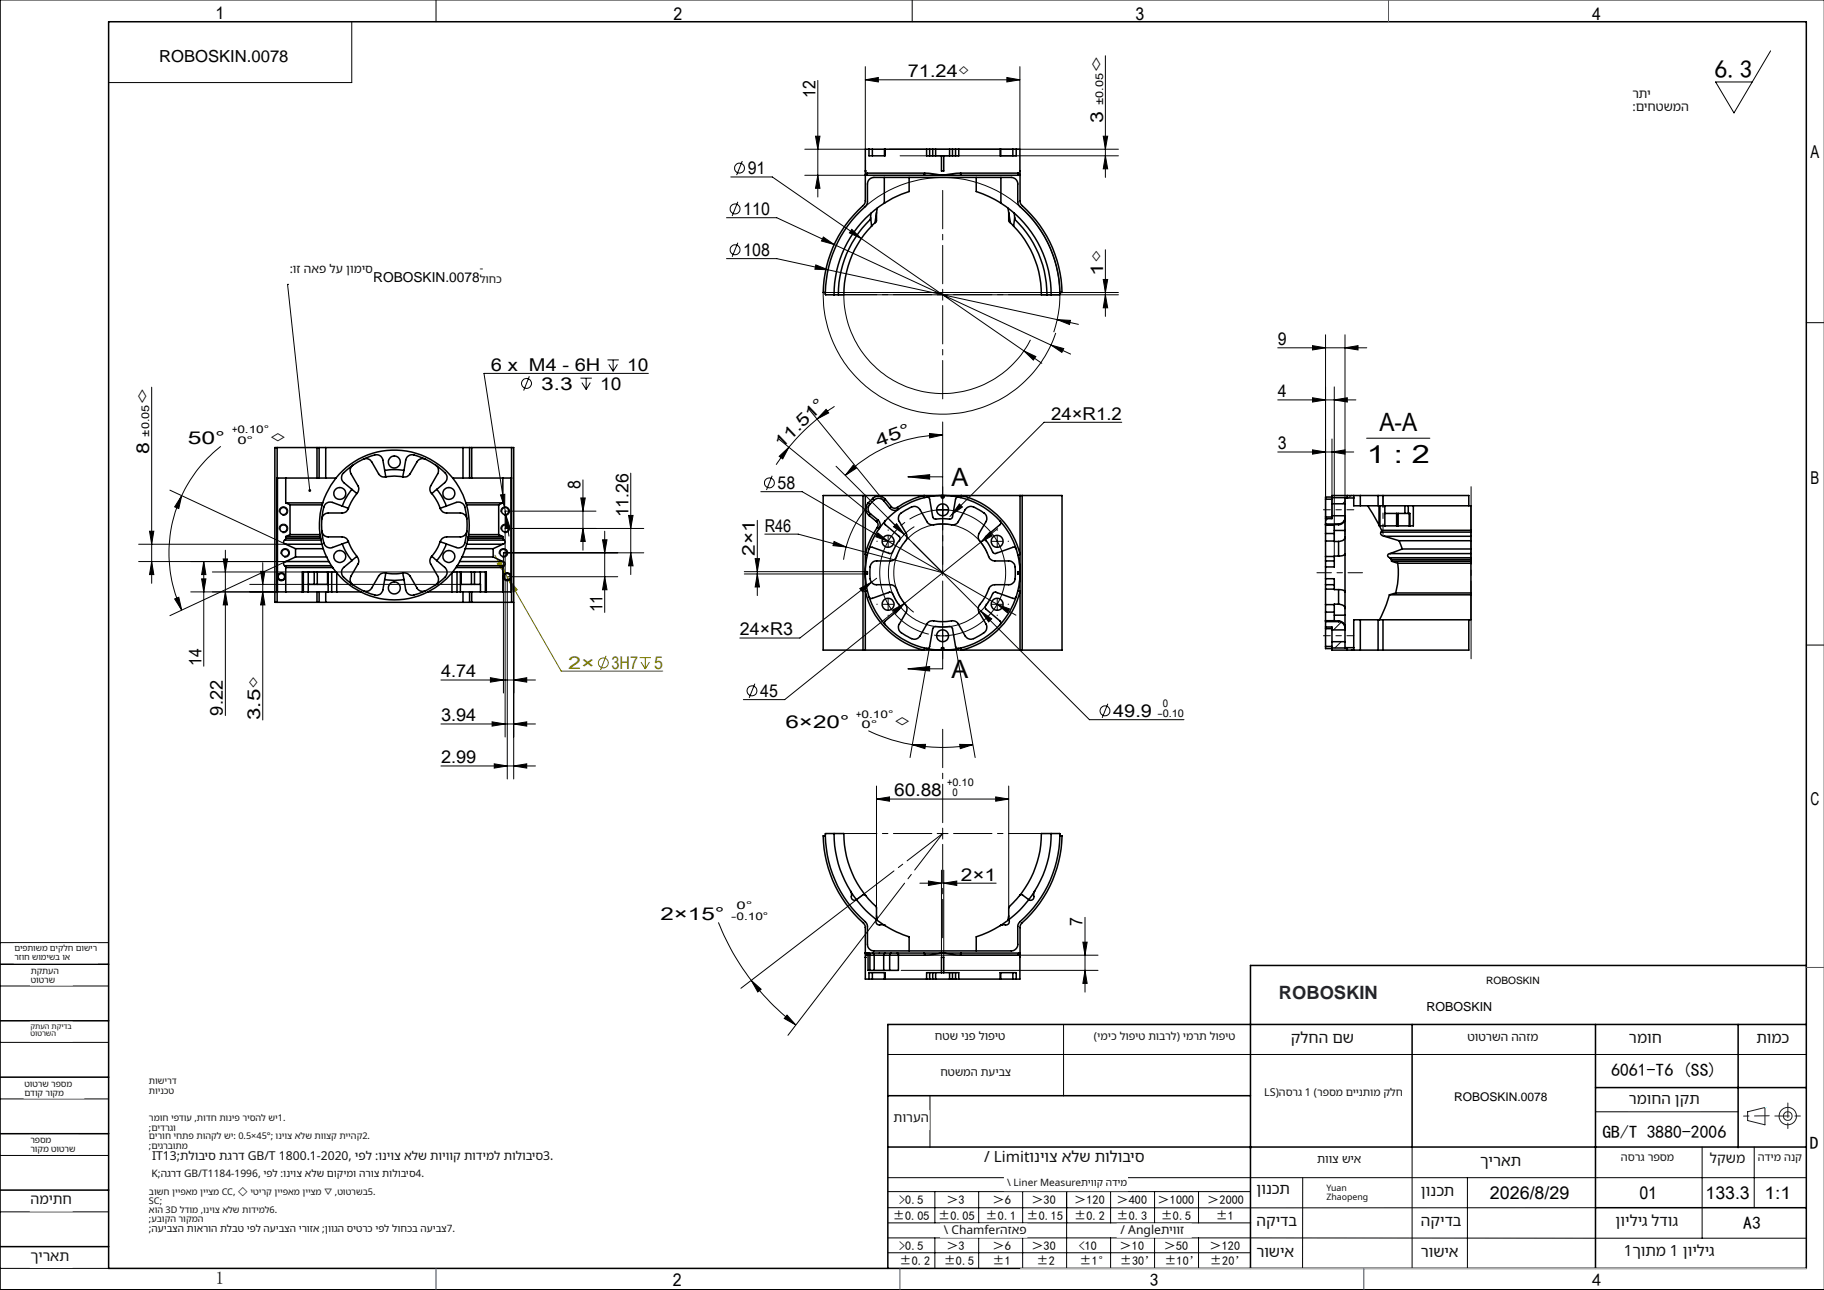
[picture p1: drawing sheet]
<svg xmlns="http://www.w3.org/2000/svg" width="420mm" height="297mm" viewBox="0 0 420 297" stroke-linecap="round" stroke-linejoin="round" font-family="sans-serif">
<g fill="none" stroke="#000" stroke-width=".23">
<path d="M100.4 0v5M210 0v5M420 0h-419.9v297h419.9M81 5v14h-56M188.3 18.5v26.9M199.2 15.3v19.1h-13.9M199.2 18.4h35.6M199.2 18.4l3-.6v1.1zM231.8 17.8l3 .6-3 .5zM234.8 15.3v19.1M254.5 12.8v28M407.7 11.7l-8.4 14.3-4.3-7.1h8.5"/>
<path d="M170.9 37.1l-1.3 3.2M187.8 31.4h1l-.5 3zM204.8 34.4h52.7M207.3 35.9h50.2M254 31.4h1.1l-.6 3zM254.5 35.9l.6 3h-1.1zM167.3 50.1h11.6l13.2 6.2M167.3 59.5h11.6l11.8 2.6M168.3 40.7h9.5l20.5 14.2M169.9 46.5l-1.3 3.2M169.9 55.9l-1.3 3.2M185.3 40.4h13.9"/>
<path d="M188.3 40.4l.5 3h-1zM189.6 54.6l2.5 1.7-2.9-.8zM192.1 56.3l49.9 23.1M196.1 52.8l2.2 2.1-2.7-1.3zM198.3 54.9l41.6 28.7M199.2 47.6a27 27 0 0 1 32.8-2.2 27 27 0 0 1 10.6 31.1M254.5 57.5v15.3M115 65.5h-48.8l5.1 47.4M187.9 61l2.8 1.1-3.1-.1zM189.5 67.3a27.5 27.5 0 0 0 22.8 27.7 27.5 27.5 0 0 0 30.8-18.3M190 67.3h67.5M190.7 62.1l52.7 11.5"/>
<path d="M193 67.9h64.5M194.3 67.9a22.7 22.7 0 0 0 17.4 22.1 22.7 22.7 0 0 0 25.6-11.8M217.1 66.6v2.5M242 79.4l4.5 2.1M242 79.4l2.9 .9-.4 .8zM243.4 73.6l4.9 1.1M243.4 73.6l3.1 .2-.2 .9zM254 64.3h1.1l-.6 3zM254.5 67.9l.6 3h-1.1zM302.2 79.6l3 .5-3 .5zM305.2 77.1v45.7M309.7 77.1v46.2"/>
<path d="M415.9 74.3h4.1M34.9 89.1v45.2M121.9 86.6l-1.3 3.3M133.7 87.1h2.6M134 88.1l1 1.6M135 87.1v2.6M135.9 88.1l-.9 1.6M139.9 82.9h2.6M140.2 83.9l1 1.6M141.2 82.9v2.6M142.2 83.9l-1 1.6M149.3 86h-37.9l4.8 30.8"/>
<path d="M186.2 94.2l17.3 21.1M188.1 96.5a46.4 46.4 0 0 0-6.5 6.5M190.2 94.3l.6 .8-2.7 1.4zM192.2 93.6l-4.1 2.9M214 99.8l3.1 .4-3 .6zM217.1 97.2v16.6M235.8 80.8l2.7 1.3-.6 .8zM258.3 97.2h-17.9l-21.7 21.7M294.2 80.1h20.5M294.2 92.1h18M302.2 91.6l3 .5-3 .5zM307.2 92.1l3-.5v1z"/>
<path d="M307.2 89.1v38.9M309.7 80.1l3-.5v1zM39.1 112.9l26.7 12.4h-33.9M41.8 114.1l-.6 3-1-.4zM41.8 114.1a31.1 31.1 0 0 0 0 26.4M50.8 102.8a30.7 30.7 0 0 0-9 11.3M64.3 117.9a1 1 0 0 1 .9-1.2 1 1 0 0 1 1.1 1.1 1 1 0 0 1-1.3 .8M115.3 113.9l.9-.1v3zM115.4 117.9a1 1 0 0 1 .8-1.2 1 1 0 0 1 1.1 1.1 1 1 0 0 1-1.2 .8M116.2 116.8l.3 1.7M116.5 118.5l.7 4.9M116.5 118.5l.9 2.9-1 .1z"/>
<path d="M133.7 114.6h1.1l-.6 3.1zM134.2 110.5v16.2M137.2 117.7h-20.9v52M144.7 118.7h1.1l-.6 3zM145.2 108.9v23.4M174.4 119.8v17.3M175.2 113.2h9.5l44.9 25.9M177.8 109.5l-1.3 3.3M179.3 101.1l21.1 17.2M179.4 105.1l2.2-2.1-1.4 2.7zM181.6 103l-2.9 4M192.5 107.3l8.3 8.3"/>
<path d="M196.5 107.1l.7 .7-2.6 1.7zM200.3 116.1a23 23 0 0 0-6.1 12.8M204.7 119.5l3.5 3.5M209.1 109.8l5-.5v1zM209.1 109.8h8M215.8 117.4h2.5M217.1 100.2a31.9 31.9 0 0 0-22.5 9.3M217.1 116.1v2.5M220.9 116l.7 .7-2.5 1.8zM294.2 104.1h17.5M302.2 103.6l3 .5-3 .5zM306.7 101.1v17.6"/>
<path d="M306.7 104.1l3-.5v1zM314.7 100.9h14.5M31.9 129.3h33.9l-26.7 12.4M34.4 122.3h1l-.5 3zM34.9 129.3l.5 3h-1zM40.2 137.9l1-.4 .6 3zM46.4 133.3h1l-.5 3zM46.9 129.3l.5 3h-1zM46.9 129.3v24.1M48.9 131.7h56.3M51.4 128.7h1l-.5 3zM51.9 136.3l.5 3h-1z"/>
<path d="M51.9 126.7v38M57.5 134.5h48.5M60 131.5h1l-.5 3zM60.5 136.3l.5 3h-1zM60.5 129.5v36.3M63.8 136.3h-19.9M64.3 121.9a.99 .99 0 0 1 .9-1.2 .99 .99 0 0 1 1.1 1 .99 .99 0 0 1-1.3 .9M64.7 127.6a1.01 1.01 0 0 1 .9-1.3 1.01 1.01 0 0 1 1.1 1.1 1.01 1.01 0 0 1-1.3 .9M115 127.6a1 1 0 0 1 .8-1.3 1 1 0 0 1 1.1 1.1 1 1 0 0 1-1.2 .9M115.4 121.9a.99 .99 0 0 1 .8-1.2 .99 .99 0 0 1 1.1 1 .99 .99 0 0 1-1.2 .9M116.3 121.7h31.9M118.3 138.7v40.6"/>
<path d="M134.2 121.7l.6 3h-1.1zM138.7 124.3h1.1l-.6 3zM139.2 122.3v18.7M139.2 132.8l.6 3h-1.1zM142.2 132.8h-25.4v46.5M145.2 127.3l.6 3h-1.1zM148.2 127.3h-32.3v32.3M171.4 131.6h27.8M171.4 132.1h27.8M173.9 128.6h1l-.5 3zM174.4 132.1l.5 3h-1zM176.1 123h7.7l11 2.9"/>
<path d="M192.1 124.7l2.7 1.2-3-.3zM194.8 125.9l22.3 6M198 135.5l2.7-1.4-2.1 2.2zM200.7 134.1l-16.5 12.8h-13.8M201.9 133.1l-1.2 1M202.1 122.7l2.4 1.9-2.9-1zM203.2 124.6h2.5M203.2 139.1h2.5M204.5 123.4v2.5M204.5 137.9v2.5M205.5 127.1a12.5 12.5 0 0 0 5.9 15.9 12.5 12.5 0 0 0 16.3-4.6M205.7 121.3l.7-.7 1.8 2.4z"/>
<path d="M206.4 128.1a11.3 11.3 0 0 0 4 12.9M208.2 123l17.7 17.7M208.3 138.9l-27.6 22.2h-9.5M208.5 124.6a11.2 11.2 0 0 1 18.8 2.7M210.5 121.2a11.6 11.6 0 0 0-3.3 3.1M227.9 122.6l.6 .8-2.7 1.4zM228.4 124.6h2.5M228.4 139.1h2.5M229.6 123.4v2.5M229.6 137.9v2.5M229.6 139.1l2.8 1.1-.4 .9zM229.6 139.1l4.3 2.5"/>
<path d="M229.7 121.7l-21.4 17.2M101.5 156.6h21.8M112.9 156l3 .6-3 .5zM118.3 156.6l3-.6v1.1zM173.8 157.4l-1.3 3.3M205.6 140.4l2.7-1.5-2 2.3zM209.1 154l5-.5v1zM214.1 148.8l-4.6 25.6M215.8 146.4h2.5M217.1 150v4h-8M217.1 145.1v2.5M220 148.8l4.5 25.6"/>
<path d="M225.9 140.7l25 25h21.7M225.9 140.7l2.5 1.8-.8 .7zM415.9 148.5h4.1M101.5 166.7h21.8M101.5 176.4h21.8M113.3 166.2l3 .5-3 .5zM113.8 175.9l3 .5-3 .4zM118.3 166.7l3-.5v1zM118.3 176.4l3-.5v.9zM200 168.2a38.9 38.9 0 0 0 10.1 3.2M210.1 171.4h3l-.1 1zM210.1 171.4a38.4 38.4 0 0 0 13.9 0"/>
<path d="M221 171.4h3l-2.9 1zM255.1 162l-1.3 3.3M201.8 184l3-.5v1zM201.8 181v28.1M201.8 184h30.5M215.8 191.9h2.5M217.1 190.7v2.5M229.3 183.5l3 .5-3 .5zM232.3 181v28.1M0 217h25M165.4 212.4l.4 1a53.1 53.1 0 0 0 7.2 12.3M197.6 206.8l-27 20.7"/>
<path d="M201.8 211.8l-20.4 26.6M211.8 203.3h17.6M212.9 219.9h39.9M213.8 202.8l3 .5-3 .6zM216.8 200.3v20.1M217.3 203.3l3-.5v1.1zM217.3 200.3v20.1M249.3 216.9h1l-.5 3zM249.8 211.2v17.2M0 227h25M0 240h25M173 225.7l2.3 2-.8 .7z"/>
<path d="M173 225.7a55.1 55.1 0 0 0 10.2 10.3M181.2 233.7l2 2.3-2.6-1.5zM207.5 223.4h45.3M244.9 236v16.3M249.8 223.4l.5 3h-1zM0 253h25M204.4 242.8h211.5M214.1 252.4v11.8M367.4 256h32.8M0 266h25M0 279h25M204.4 271.1h211.5"/>
<path d="M204.4 278.1h163M204.4 274.4h83.5M215.3 274.4v7.1M225.4 274.4v7.1M235.5 274.4v7.1M245.6 274.4v17.6M255.7 274.4v7.1M265.9 274.4v7.1M276 274.4v7.1M300 271.1l-.1 21M325.2 264.1v27.9M337.9 271.1v20.9"/>
<path d="M391.9 264.1v21M403.9 264.1v14M0 292h25M204.4 285l211.5 .1M204.4 288.4h83.5M204.5 281.5h83.5M215.3 285v7M225.4 285v7M235.5 285v7M255.7 285v7M265.9 285v7M276 285v7"/>
<path d="M287.9 292h128"/>
<circle cx="170.3" cy="38.7" r="1.15"/>
<circle cx="169.3" cy="48.1" r="1.14"/>
<circle cx="169.3" cy="57.5" r="1.13"/>
<circle cx="121.2" cy="88.3" r="1.15"/>
<circle cx="177.2" cy="111.2" r="1.14"/>
<circle cx="173.2" cy="159" r="1.15"/>
<circle cx="254.5" cy="163.7" r="1.14"/>
</g>
<g fill="none" stroke="#808000" stroke-width=".23">
<path d="M113.9 127.8l2.5 4.3M114.5 129.8l.9-.5 1 2.8zM116.4 132.1l.8 1.4M117.2 133.5l1.9 2.3-.9 .5zM117.2 133.5l12 21h23.4M139.6 151l-1.3 3.3M147.3 151.4h2.6M147.6 152.4l1 1.6M148.6 151.4v2.6M149.5 152.4l-.9 1.6"/>
<circle cx="138.9" cy="152.6" r="1.14"/>
</g>
<path d="M230.9 127.6a14.5 14.5 0 0 0-24.2-5.9 14.5 14.5 0 0 0 6.4 24.1 14.5 14.5 0 0 0 18.1-17.1l-.3-1.1" fill="none" stroke="#000" stroke-width=".23" stroke-dasharray="30.5 1.3 1.3 1.3" stroke-dashoffset="4" stroke-linecap="butt"/>
<g fill="none" stroke="#191924" stroke-width=".23">
<path d="M402.4 256l4-1v4l-4-1z"/>
<circle cx="411.7" cy="257" r="1"/>
<circle cx="411.7" cy="257" r="2"/>
</g>
<path d="M214.6 67.8h-21.5M217.1 65.3v-21.5M217.1 70.3v21.5M219.6 67.8h21.5M214.6 191.9h-21.5M217.1 189.4v-21.5M217.1 194.4v21.5M219.6 191.9h21.5" fill="none" stroke="#000" stroke-width=".23" stroke-dasharray="30.5 1.3 1.3 1.3" stroke-dashoffset="21.6"/>
<path d="M303.2 131.9h10.5" fill="none" stroke="#000" stroke-width=".23" stroke-dasharray="30.5 1.3 1.3 1.3" stroke-dashoffset="27.1"/>
<path d="M304.7 117.4h7M304.7 146.4h7" fill="none" stroke="#000" stroke-width=".23" stroke-dasharray="30.5 1.3 1.3 1.3" stroke-dashoffset="28.9"/>
<path d="M318.5 123.1v-8.7" fill="none" stroke="#000" stroke-width=".23" stroke-dasharray="30.5 1.3 1.3 1.3" stroke-dashoffset="28.1"/>
<path d="M338.7 112.1v39.6M217.1 151.7v-39.6" fill="none" stroke="#000" stroke-width=".23" stroke-dasharray="30.5 1.3 1.3 1.3" stroke-dashoffset="12.6"/>
<g fill="none" stroke="#000" stroke-width=".23" stroke-dasharray="30.5 1.3 1.3 1.3">
<path d="M214.6 117.4h-.2M217.1 114.9v-.2M217.1 119.9v.1M219.6 117.4h.1M202 124.6h-.1M202 139.1h-.1M204.5 122.1v-.1M204.5 127.1v.1M204.5 136.6v-.1M207 124.6h.1M207 139.1h.1M227.1 124.6h-.1"/>
<path d="M227.1 139.1h-.1M229.6 122.1v-.1M229.6 127.1v.1M229.6 136.6v-.1M232.1 124.6h.1M232.1 139.1h.1M204.5 141.6v.1M214.6 146.4h-.2M217.1 143.9v-.2M217.1 148.9v.1M219.6 146.4h.1M229.6 141.6v.1"/>
</g>
<path d="M200.8 115.6l16.3 16.3" fill="none" stroke="#000" stroke-width=".23" stroke-dasharray="30.5 1.3 1.3 1.3" stroke-dashoffset="20.9"/>
<path d="M217.1 131.9v-15.9" fill="none" stroke="#000" stroke-width=".23" stroke-dasharray="30.5 1.3 1.3 1.3" stroke-dashoffset="24.4"/>
<path d="M217.1 191.9l-19.4 14.9" fill="none" stroke="#000" stroke-width=".23" stroke-dasharray="30.5 1.3 1.3 1.3" stroke-dashoffset="20.1"/>
<path d="M217.1 191.9l-15.3 19.8" fill="none" stroke="#000" stroke-width=".23" stroke-dasharray="30.5 1.3 1.3 1.3" stroke-dashoffset="19.9"/>
<g fill="none" stroke="#000" stroke-width=".35">
<path d="M25 5h390.9v287h-390.9zM0 222h25M0 235h25M325.2 235.9v28.2M367.4 235.9v56.1M400.2 235.9v28.3M415.9 235.9h-211.5v56.1M415.9 222.3h-128v69.7M0 248h25M204.4 252.3h83.5M367.4 250.4h48.5M0 261h25"/>
<path d="M0 274h25M204.4 264.1h211.5M367.4 278.1h48.5M0 287h25"/>
</g>
<path d="M407.4 256.9l-5.9 .1M408.7 256.9h6M411.7 253.9v6" fill="none" stroke="#191924" stroke-width=".23" stroke-dasharray="6.3 1.3 1.3 1.3" stroke-dashoffset="3"/>
<path d="M235 292h180.9" fill="none" stroke="#c0c0c0" stroke-width=".23"/>
<path d="M319.7 0v5M415.9 222.7h4.1M100.4 292v5M207.2 292v5M314 292v5" fill="none" stroke="#00f" stroke-width=".23"/>
<path d="M406.4 255h.1" fill="none" stroke="#0ff" stroke-width=".23"/>
<g fill="#000">
<path d="M190.2 94.3l.6 .8-2.7 1.4zM179.4 105.1l2.2-2.1-1.4 2.7z"/>
<path d="M302.2 79.6l3 .5-3 .5zM309.7 80.1l3-.5v1z"/>
<path d="M307.2 92.1l3-.5v1zM302.2 91.6l3 .5-3 .5z"/>
<path d="M209.1 109.8l5-.5v1zM209.1 154l5-.5v1z"/>
<path d="M214 99.8l3.1 .4-3 .6zM196.5 107.1l.7 .7-2.6 1.7z"/>
<path d="M34.9 129.3l.5 3h-1zM34.4 122.3h1l-.5 3z"/>
<path d="M46.9 129.3l.5 3h-1zM46.4 133.3h1l-.5 3z"/>
<path d="M60 131.5h1l-.5 3zM60.5 136.3l.5 3h-1zM51.4 128.7h1l-.5 3zM51.9 136.3l.5 3h-1z"/>
<path d="M173.9 128.6h1l-.5 3zM174.4 132.1l.5 3h-1zM187.8 31.4h1l-.5 3zM188.3 40.4l.5 3h-1zM254 64.3h1.1l-.6 3zM254.5 67.9l.6 3h-1.1zM254 31.4h1.1l-.6 3zM254.5 35.9l.6 3h-1.1zM133.7 114.6h1.1l-.6 3.1zM134.2 121.7l.6 3h-1.1zM144.7 118.7h1.1l-.6 3zM145.2 127.3l.6 3h-1.1zM138.7 124.3h1.1l-.6 3zM139.2 132.8l.6 3h-1.1z"/>
<path d="M227.9 122.6l-2.1 2.2 2.7-1.4zM205.6 140.4l.7 .8 2-2.3zM210.1 171.4h3l-.1 1zM221 171.4h3l-2.9 1zM220.9 116l-1.8 2.5 2.5-1.8zM198 135.5l.6 .8 2.1-2.2zM192.1 124.7l-.3 .9 3 .3zM205.7 121.3l2.5 1.7-1.8-2.4zM225.9 140.7l1.7 2.5 .8-.7zM199.2 18.4l3-.6v1.1zM231.8 17.8l3 .6-3 .5zM235.8 80.8l2.1 2.1 .6-.8zM196.1 52.8l-.5 .8 2.7 1.3zM242 79.4l2.5 1.7 .4-.8zM189.6 54.6l-.4 .9 2.9 .8zM243.4 73.6l2.9 1.1 .2-.9zM187.9 61l-.3 1 3.1 .1zM41.8 114.1l-.6 3-1-.4zM40.2 137.9l1-.4 .6 3zM116.5 118.5l-.1 3 1-.1zM115.3 113.9l.9 2.9v-3zM113.3 166.2l3 .5-3 .5zM118.3 166.7l3-.5v1zM112.9 156l3 .6-3 .5zM118.3 156.6l3-.6v1.1zM113.8 175.9l3 .5-3 .4zM118.3 176.4l3-.5v.9zM302.2 103.6l3 .5-3 .5zM306.7 104.1l3-.5v1z"/>
<path d="M229.6 139.1l2.4 2 .4-.9zM202.1 122.7l-.5 .9 2.9 1zM173 225.7l2.3 2-.8 .7zM181.2 233.7l2 2.3-2.6-1.5z"/>
<path d="M201.8 184l3-.5v1zM229.3 183.5l3 .5-3 .5z"/>
<path d="M217.3 203.3l3-.5v1.1zM213.8 202.8l3 .5-3 .6z"/>
<path d="M249.8 223.4l.5 3h-1zM249.3 216.9h1l-.5 3z"/>
</g>
<path d="M114.5 129.8l1.9 2.3-1-2.8zM117.2 133.5l1 2.8 .9-.5z" fill="#808000"/>
<path d="M71.1 112.7h.5l-.1 .5-.1 .1-.1-.4 .1 .4-.4-.2z" fill="#000"/>
<g fill="none" stroke="#000" stroke-width=".35">
<path d="M199.2 39.4h.1M199.7 39.9h13.2M199.7 39.9l-.4 .2-.1 .3M199.7 39.9l-.1 .2-.4 .3M200.1 34.4h-.9v11.8l-.2 .8a27.9 27.9 0 0 0-9.5 20.3h.5M200.1 34.4v1.5h3.7v-1.5M200.1 34.4h.8M200.9 34.4v1.5M200.9 34.4h2.8M203.7 34.4h.1M203.7 34.4v1.5M203.8 34.4h9.6"/>
<path d="M212.9 39.9l4.1 .5 4.2-.5M212.9 39.9l-.1 .5M213.4 34.4v1.5h3.4M213.4 34.4h.7M214.1 34.4v1.5M214.1 34.4h.7M214.8 34.4h.6M214.8 34.4v1.5M215.4 34.4h3.3M215.4 34.4v1.5M216.8 35.9v3.5h.5v-3.5M216.8 35.9h.5"/>
<path d="M218.7 34.4h.6M218.7 34.4v1.5M219.3 34.4v1.5M219.3 34.4h.7M220 34.4h.8M220 34.4v1.5M220.8 34.4h9.5M220.8 34.4v1.5h-3.5M221.2 39.9h13.2M221.2 39.9l.1 .5M230.3 34.4v1.5h3.7v-1.5M230.3 34.4h.1"/>
<path d="M230.4 34.4v1.5M230.4 34.4h2.8M233.2 34.4h.8M233.2 34.4v1.5M234 34.4h.8l.2 12.4a28.6 28.6 0 0 1 9.5 20.5h-.4M234.4 39.9h.2l.3 .5M234.4 39.9l.1 .2 .4 .3M234.8 39.4h.1M199.2 40.4h35.7M200.5 50.1l.2 2M200.6 49.1l-.2 1.4a23.8 23.8 0 0 0-7.4 17.4M200.7 52.1a22.5 22.5 0 0 0-6.4 15.8h-4.2l-.1-.6"/>
<path d="M201.5 51.3l-.8 .8M201.8 48.9v2l-.3 .4M202 47.9l-.5 3.4M203.6 46.8a24.9 24.9 0 0 0-11.5 21.1M203.6 40.8v6M209.3 40.8v3.3l-3.8 1.5-1.9 1.2M224.8 40.8v3.3a26.6 26.6 0 0 1 5.7 2.7M230.5 46.8a24.9 24.9 0 0 1 11.5 21.1M230.5 40.8v6M232.1 47.9l.6 3.4 .7 .8M232.3 48.9v1.9l.3 .5M233.4 52.1a22.5 22.5 0 0 1 6.4 15.8h4.2l.1-.6"/>
<path d="M233.5 49.1l.2 1.4a24.1 24.1 0 0 1 7.4 17.4M233.6 50.1l-.2 2M190 67.3a27.5 27.5 0 0 1 9.5-20.1l.2-.6v-4.2a1.51 1.51 0 0 1 1.5-1.6h31.7a1.51 1.51 0 0 1 1.5 1.6v4.1l.2 .7a27.5 27.5 0 0 1 9.5 20.1M63.8 103h9.2M63.8 103v7.1M63.8 103h-.5v35.7h.5M63.9 110.1v26.2M63.9 110.1h1.9M65.8 115.8h8.5M65.8 110.1h11.6M65.8 110.1v5.7M65.8 115.8l1 .4"/>
<path d="M66.8 116.2h7.4M66.8 116.2v6.9M73 103h.5M73 103v7.1M73.5 103h1.5M73.5 103v7.1M74.2 116.2l-.6 3.1v2.4l.1 1.4M74.3 115.8l-.1 .4M75 103h31.6M75 103v7.1M77.4 110.1a19 19 0 0 0-3.1 5.7M77.4 110.1a17.3 17.3 0 0 1 26.8 0"/>
<path d="M78.8 116.5l-2.2-.8a1.53 1.53 0 0 0-2 1 14.8 14.8 0 0 0 .3 8.9l.4 .4 .9 .1 2.6-.9M78.8 116.5l1.4 .5M80.2 117v.1a1.42 1.42 0 0 1-1.4 1h-3.2a1.52 1.52 0 0 0-1.5 1.4M81 112.7a13.7 13.7 0 0 0-2.2 3.8M81 112.7l1.2 .9M81.2 107.1a1.49 1.49 0 0 0-.4 2l1.6 2.7a1.48 1.48 0 0 1-.2 1.8M82.2 113.6l-1.4 2.1-.6 1.3M83.6 105.7a1.52 1.52 0 0 1 2 .6l1.6 2.8a1.44 1.44 0 0 0 1.6 .7M88.6 108.3a14.1 14.1 0 0 1 4.4 0M88.6 108.3l-.4-2.4a1.49 1.49 0 0 0-1.9-1.2 15.3 15.3 0 0 0-7.6 4.7l-.1 .6 .2 .6 2.2 2.1M88.6 108.3l.2 1.5M88.8 109.8a11 11 0 0 1 3.9 0"/>
<path d="M93 108.3l.4-2.4a1.54 1.54 0 0 1 1.9-1.2 15.4 15.4 0 0 1 7.5 4.7l.1 .6-.1 .6-2.2 2.1M93 108.3l-.3 1.5M98 105.7a1.52 1.52 0 0 0-2 .6l-1.6 2.8a1.53 1.53 0 0 1-1.7 .7M99.4 113.6a11.1 11.1 0 0 1 2 3.4M100.3 107.1a1.55 1.55 0 0 1 .5 2l-1.6 2.7a1.44 1.44 0 0 0 .2 1.8M100.6 112.7a12.5 12.5 0 0 1 2.2 3.8M100.6 112.7l-1.2 .9M101.4 117v.1a1.53 1.53 0 0 0 1.4 1h3.2a1.59 1.59 0 0 1 1.5 1.4M102.8 116.5l2.3-.8a1.56 1.56 0 0 1 1.9 1 14.8 14.8 0 0 1-.2 8.9l-.5 .4-.9 .1-2.6-.9M102.8 116.5l-1.4 .5M104.2 110.1a18 18 0 0 1 3.1 5.7M104.2 110.1h11.6"/>
<path d="M106.6 103h1.5M106.6 103v7.1M107.3 115.8h8.5M107.3 115.8l.1 .4M107.4 116.2h7.4M107.4 116.2l.6 3.7-.1 3.2M108.1 103h.5M108.1 103v7.1M108.6 103h9.2M108.6 103v7.1M114.8 116.2v6.9M115.8 110.1v5.7"/>
<path d="M115.8 115.8l-1 .4M115.8 110.1h1.9M117.7 110.1h.1M117.7 110.1v26.2M117.8 103v35.7M117.8 103h.5v35.7h-.5M198.7 114.1h.5M198.7 114.1h-9.2v35.6h9.2M198.7 114.1v35.6M199.2 114.1v35.6M199.2 114.1h35.7M199.9 115.8l.4 .3"/>
<path d="M199.9 115.8a2.01 2.01 0 0 0 .2 2.9M200.1 118.7l1.7 1.4M200.3 116.1a1.46 1.46 0 0 0 .1 2.2M200.4 118.3l-.3 .4M200.4 118.3l1.7 1.4M200.9 114.8l.4 .3M200.9 114.8a2.01 2.01 0 0 1 3 .2M200.9 114.8l-1 1M201.3 115.1l-1 1M201.3 115.1a1.46 1.46 0 0 1 2.2 .2M202.1 119.7a1.46 1.46 0 0 1 .3 2l-.4-.3M202.1 119.7l-.3 .4"/>
<path d="M203.5 115.3l1.4 1.7M203.8 120a.6 .6 0 0 0 .1 .8l3.3 2.9a1.11 1.11 0 0 1-.5 1.3l-1.2 2.2-.5 .3-4.1-1.5a.57 .57 0 0 0-.8 .4M203.8 120a17.8 17.8 0 0 0-3.7 6.4M203.9 115l-.4 .3M203.9 115l1.3 1.7M205.2 116.7l-.3 .3M205.2 116.7a.99 .99 0 0 0 1.4 .1M206.6 116.8l.3 .4a1.48 1.48 0 0 1-2-.2M207.3 118.3l1.4-.9a2.39 2.39 0 0 1 2.8-.5l1.9 3.2a1.63 1.63 0 0 0 2.1 .7l2.6-.1a2.26 2.26 0 0 0 2.5-.4l1.6-3a1.67 1.67 0 0 1 2.6-.3l.6 .4a2.68 2.68 0 0 1 1.8 1.9l-.2 .8-1.6 2.7a2.03 2.03 0 0 0 .8 2.6l1.1 1.8a2.27 2.27 0 0 0 1.3 1.9h3.6a1.64 1.64 0 0 1 1.6 2.1v.7a2.37 2.37 0 0 1-1 2.6l-3.7 .1a1.69 1.69 0 0 0-1.6 1.5l-1.3 2.3a2.03 2.03 0 0 0-.8 2.5l1.6 2.8a1.68 1.68 0 0 1-1 2.3l-.6 .4a2.39 2.39 0 0 1-2.8 .5l-1.9-3.2a1.63 1.63 0 0 0-2.1-.7l-2.6 .1a2.26 2.26 0 0 0-2.5 .4l-1.7 2.9a1.67 1.67 0 0 1-2.5 .3l-.6-.3a2.68 2.68 0 0 1-1.8-1.9v-.6l1.8-3a2.03 2.03 0 0 0-.8-2.5l-1.1-1.8a2.27 2.27 0 0 0-1.3-1.9l-3.6-.1a1.68 1.68 0 0 1-1.6-2v-.7a2.2 2.2 0 0 1 1.3-2.8h3.4a1.69 1.69 0 0 0 1.6-1.4l1.3-2.3a2.03 2.03 0 0 0 .8-2.6l-1.8-3v-.8zM212.9 114.5l-.1-.3a15.3 15.3 0 0 0-6.2 2.6M213.4 114.5a18 18 0 0 0-9.6 5.5M213.4 114.5a.56 .56 0 0 1 .7 .4l.8 4.3a1.16 1.16 0 0 0 1.4 .2h1.5a1.11 1.11 0 0 0 1.5-.3l.7-4.2a.57 .57 0 0 1 .8-.4"/>
<path d="M216.8 114.1l-3.4 .4M216.8 114.1h.5M216.8 114.1v.5h.5v-.5M217.3 114.1l3.5 .4M220.8 114.5a17.7 17.7 0 0 1 9.5 5.5M221.2 114.5l.1-.3a17.7 17.7 0 0 1 13.5 13.5h-.4M230.3 120a.6 .6 0 0 1-.1 .8l-3.2 2.7a.56 .56 0 0 0 0 .8l1.2 2.1a1.05 1.05 0 0 0 1 1.1l4-1.5a.57 .57 0 0 1 .8 .4M230.3 120a17.8 17.8 0 0 1 3.7 6.4M234.9 114.1h.5M234.9 114.1v35.6M235.4 114.1h9.1v35.6h-9.1M235.4 114.1v35.6"/>
<path d="M305.2 119v.4M305.2 114.9v4.1M305.2 119.4v1.2M305.2 119h1.5M305.2 114.9h1.5M306.7 116v2.7M306.7 114.4h-1.5v.5M306.7 116h3M306.7 118.7h3M306.7 118.7v.7h-1.5M309.6 119.9h.1M309.7 116v2.7"/>
<path d="M309.7 119.3a1.45 1.45 0 0 1-1.5 1.5M309.7 119.1a1.51 1.51 0 0 1-1.5 1.5M309.7 119.1v.2M309.7 119.9v2.2M309.7 118.7v.4M309.7 119.3v.6M310.2 114.1v.5h-3.5M311.7 114.6v1.8h3.3M311.7 114.1h1.5M311.7 114.1h-5v1.9M311.7 114.6h-2v1.4M311.7 114.1v.5"/>
<path d="M313.2 114.1h4.1M313.2 114.1v2.3M315 116.4l2.5 4.5M315 116.4h2.5M317.3 114.1h1.2M317.3 114.1v2.3M317.5 116.4h.2M317.5 116.4v4.5M317.7 116.4h1.2M317.7 116.4v4.7M318.5 114.1h19.7v2.3M318.5 114.1v2.3"/>
<path d="M318.9 116.4h4.6M318.9 116.4v4.7M318.9 118.2h2.7M321.6 118.2h.3M321.6 118.2v2.9M321.9 118.2h2.6M321.9 118.2v2.9M323.5 116.4h.8M323.5 116.4v1.8M324.3 116.4h1.1M324.3 116.4v1.8M324.5 118.2h.2v2.9"/>
<path d="M324.5 118.2v2.9M325.4 116.4v4.7h-.7M325.4 116.4h13.3v5.7M63.8 138.7h9.2M63.8 136.3v2.4M63.9 136.3h1.9M65.5 124.4a.51 .51 0 0 0-.2 .5 .51 .51 0 0 0 .5 .4M65.5 130.2l.3 .5M65.5 124.4h8.4M65.5 130.2h10.8M65.8 123.9l-.3 .5M65.8 129.3a.51 .51 0 0 0-.5 .4 .51 .51 0 0 0 .2 .5"/>
<path d="M65.8 123.5h8M65.8 123.9h8M65.8 125.3h8.3M65.8 129.3h9.9M65.8 130.7h10.8M65.8 136.3h3.8M65.8 123.5v.4M65.8 130.7v5.6M65.8 125.3l2.3 1M66.8 123.1h6.9M66.8 123.1l-1 .4M68.1 126.3h6.3"/>
<path d="M68.1 128.2h7.1M68.1 126.3v1.9M68.1 128.2l-2.3 1.1M69.6 136.3h.2M69.8 136.3h1.2M69.8 131.7v4.6M71 131.7h-1.4v4.6M71 134.5h.1M71 131.7h.1M71 136.3h4.6M71 134.5h1.4M71 131.7h1.4"/>
<path d="M71 131.7v4.6M72.4 134.5h.7M72.4 131.7h.7M72.4 131.7v2.8M73 138.7h.5M73 136.3v2.4M73.1 134.5h2.3M73.1 131.7h2.3M73.1 131.7v2.8M73.5 138.7h1.5M73.5 136.3v2.4M73.7 123.1l.1 .4"/>
<path d="M73.8 123.5v.4M73.8 123.9l.1 .5M73.9 124.4l.2 .9M74.1 122.2a1.45 1.45 0 0 0 1.5 1.4h3.2a1.47 1.47 0 0 1 1.4 1.1M74.1 125.3l.3 1M74.4 126.3l.8 1.9M75 138.7h31.6M75 136.3v2.4M75.2 128.2l.5 1.1M75.4 134.5h.2M75.4 131.7h.2M75.4 131.7v2.8"/>
<path d="M75.6 131.7h1.8M75.6 136.3h.8M75.6 131.7v4.6M75.7 129.3l.6 .9M76.3 130.2l.3 .5M76.4 136.3h1.1M76.4 131.7v4.6M76.6 130.7l.8 1M77.4 131.7l.1 .2M77.5 131.9a16.7 16.7 0 0 0 5.6 4.4M77.5 136.3h5.6M77.5 131.9v4.4"/>
<path d="M78.8 125.2a13.7 13.7 0 0 0 2.2 3.9M80.2 124.7l-1.4 .5M80.2 124.7l.6 1.4 1.4 2M81 129.1l-1.8 1.5a1.5 1.5 0 0 0-.1 2.3 15 15 0 0 0 7.8 4.2l.6-.3 .6-.7 .5-2.7M82.2 128.1l-1.2 1M82.2 128.1v.1a1.56 1.56 0 0 1 .2 1.7l-1.6 2.7a1.53 1.53 0 0 0 .4 2.1M83.1 136.3a17.2 17.2 0 0 0 15.4 0M88.6 133.4a11.8 11.8 0 0 0 4.4 0M88.8 131.9a11 11 0 0 0 3.9 0M88.8 131.9l-.2 1.5M88.8 131.9a1.59 1.59 0 0 0-1.6 .7l-1.6 2.8a1.48 1.48 0 0 1-2 .6M92.7 131.9l.3 1.5"/>
<path d="M92.7 131.9h.1a1.64 1.64 0 0 1 1.6 .7l1.6 2.8a1.48 1.48 0 0 0 2 .6M98.5 136.3h5.6M99.4 128.1l1.2 1M99.4 128.1v.1a1.4 1.4 0 0 0-.2 1.7l1.6 2.7a1.59 1.59 0 0 1-.5 2.1M100.6 129.1l1.8 1.5a1.54 1.54 0 0 1 .1 2.3 14.9 14.9 0 0 1-7.8 4.2l-.6-.3-.6-.7-.5-2.7M101.4 124.7l1.4 .5M101.4 124.7a10.1 10.1 0 0 1-2 3.4M102.8 125.2a12.5 12.5 0 0 1-2.2 3.9M104.1 136.3h1.1M104.1 131.9a17.3 17.3 0 0 1-5.6 4.4M104.1 131.9v4.4M104.2 131.7h1.8"/>
<path d="M104.2 131.7l-.1 .2M105 130.7h10.8M105 130.7l-.8 1M105.2 136.3h.8M105.2 131.7v4.6M105.3 130.2h10.8M105.3 130.2l-.3 .5M105.8 129.3h10M105.8 129.3l-.5 .9M106 136.3h4.6M106 134.5h.2M106 131.7h.2"/>
<path d="M106 131.7v4.6M106.2 134.5h2.3M106.2 131.7h2.3M106.2 131.7v2.8M106.4 128.2h7.2M106.4 128.2l-.6 1.1M106.6 138.7h1.5M106.6 136.3v2.4M107.1 126.3h6.5M107.1 126.3l-.7 1.9M107.5 125.3h8.3M107.5 125.3l-.4 1"/>
<path d="M107.5 122.2a1.51 1.51 0 0 1-1.5 1.4h-3.2a1.57 1.57 0 0 0-1.4 1.1M107.7 124.4h8.4M107.7 124.4l-.2 .9M107.8 123.9h8M107.8 123.9l-.1 .5M107.8 123.5h8M107.8 123.5v.4M107.9 123.1h6.9M107.9 123.1l-.1 .4M108.1 138.7h.5M108.1 136.3v2.4M108.5 131.7h.8"/>
<path d="M108.5 134.5h.8M108.5 131.7v2.8M108.6 138.7h9.2M108.6 136.3v2.4M109.3 131.7h2.7v4.6M109.3 131.7v2.8M109.3 134.5h1.3M110.6 134.5v1.8M110.6 131.7v2.8M110.6 136.3h1.2M111.8 136.3h.2M111.8 131.7v4.6"/>
<path d="M112 136.3h3.8M113.6 128.2l2.2 1.1M113.6 126.3v1.9M114.8 123.1l1 .4M115.8 129.3a.52 .52 0 0 1 .5 .4 .52 .52 0 0 1-.2 .5M115.8 123.9l.3 .5M115.8 136.3h1.9M115.8 123.5v.4M115.8 130.7v5.6M115.8 125.3l-2.2 1M116.1 130.2l-.3 .5M116.1 124.4a.52 .52 0 0 1 .2 .5 .52 .52 0 0 1-.5 .4"/>
<path d="M117.7 132.7a.89 .89 0 0 0-1.4-.7 .89 .89 0 0 0 0 1.6 .89 .89 0 0 0 1.4-.7M117.7 136.3h.1M199.2 132.1a16.8 16.8 0 0 0 .9 5.3M199.2 131.6v.5M199.2 131.6h.5v.5h-.5M199.7 136l-.4 .1a17.8 17.8 0 0 0 13.5 13.5l.1-.4M200.1 137.4a.57 .57 0 0 0 .8 .4l4.1-1.5 .5 .3 1.2 2.2a1.03 1.03 0 0 1 .4 1.4l-3.2 2.7a.6 .6 0 0 0-.1 .9M200.1 126.4a16.8 16.8 0 0 0-.9 5.2M200.1 137.4a17.8 17.8 0 0 0 3.7 6.4M201.8 120.1a.99 .99 0 0 1 .2 1.3M202 121.4a16.5 16.5 0 0 0-2.7 6.3h.4M234 137.4a.57 .57 0 0 1-.8 .4l-4.1-1.5a1.1 1.1 0 0 0-.9 1.1l-.8 1.4a1.03 1.03 0 0 0-.4 1.4l3.2 2.7a.6 .6 0 0 1 .1 .9"/>
<path d="M234 126.4a16.8 16.8 0 0 1 .8 5.2M234 137.4a17.8 17.8 0 0 1-3.7 6.4M234.4 136l.4 .1a17.8 17.8 0 0 1-13.5 13.5l-.1-.4M234.8 132.1a16.8 16.8 0 0 1-.8 5.3M234.8 131.6v.5M234.8 131.6h-.4v.5h.4M305.2 120.6v.2M305.2 120.8v.1M305.2 139.2v1.7M305.2 122.8v1.8M305.2 135.6v3.6M305.2 124.6v3.5"/>
<path d="M305.2 134.6v1M305.2 128.1v1M305.2 133.2h2v1.4M305.2 133.2v1.4M305.2 129.1v1.4M305.2 130.5v2.7M305.2 134.6h2M305.2 129.1h2M305.2 120.8h2M305.2 120.6h3M305.2 120.9v1.9M305.2 139.2h2"/>
<path d="M305.2 122.8h2M305.2 124.6h2M305.2 135.6h2M305.2 128.1h2M307.2 139.2v1.7M307.2 122.8v1.8M307.2 135.6l1 .1M307.2 124.6l1 .1M307.2 134.6v1M307.2 128.1v1M307.2 129.1v1.4h-2M307.2 122.1h2.5"/>
<path d="M308.2 120.6v.2M308.2 135.7v3.4M308.2 139.1l-1 .1M308.2 124.7v3.3M308.2 128l-1 .1M308.2 139.1a1.28 1.28 0 0 1 1.5 1M308.2 135.7a1.47 1.47 0 0 1 1.5 .5M308.2 120.8h-1v2M309.6 136h.1M309.6 127.7h.1M309.7 136.2v3.9M309.7 123.7a1.28 1.28 0 0 1-1.5 1"/>
<path d="M309.7 127.5a1.47 1.47 0 0 1-1.5 .5M309.7 123.7v3.8M309.7 127.7v8.3M309.7 122.1v1.6M309.7 127.5v.2M309.7 136v.2M317.5 120.9l.1 .2M317.6 121.1h1.3M317.6 121.1l.5 1M318 122.5a.63 .63 0 0 0 .1 .8 .63 .63 0 0 0 .7 .2M318 122.5h20.7M318.1 122.1l-.1 .4"/>
<path d="M318.1 122.1h20.6M318.8 123.5h19.9M318.8 123.5l3.4 1M318.9 121.1h2.7M319.9 136.9l-.7 2.3-1.6 3.5M319.9 136.9h18.8M320 128.4l.4 .4M320 128.4h18.7M320.1 127.5a.48 .48 0 0 0-.6 .4 .48 .48 0 0 0 .5 .5M320.1 127.5h18.6M320.4 128.8h18.3M320.4 128.8v.4"/>
<path d="M320.4 129.2h18.3M320.4 129.2l1.4 .5M321.4 136.5h17.3M321.4 136.5l-1.5 .4M321.6 121.1h.3M321.8 129.7l.2 1.3-.1 2.4-.5 3.1M321.8 129.7h16.9M321.9 121.1h2.6M322.2 124.5l.7 1.9M322.2 124.5h16.5M322.9 126.4h15.8M322.9 126.4l-2.8 1.1"/>
<path d="M324.5 121.1h.2M338.7 128.8v13.9h-21.1M338.7 122.1v.4M338.7 122.5v1M338.7 127.5v.9M338.7 128.4v.4M338.7 123.5v4M198.7 149.7h.5M199.2 149.7h35.7M203.8 143.8a17.5 17.5 0 0 0 9.6 5.5M213.4 149.3a.56 .56 0 0 0 .7-.5l.8-4.3a1.16 1.16 0 0 1 1.4-.2h1.5a1.11 1.11 0 0 1 1.5 .3l.7 4.2a.57 .57 0 0 0 .8 .5M213.4 149.3l3.4 .4"/>
<path d="M216.8 149.7h.5M216.8 149.7v-.5h.5v.5M220.8 149.3l-3.5 .4M230.3 143.8a17.6 17.6 0 0 1-9.5 5.5M234.9 149.7h.5M305.2 142.9v.2M305.2 144.4v.3M305.2 148.8v.5h1.5M305.2 142.9h2M305.2 144.4h1.5v.6M305.2 140.9v2M305.2 143.1v1.3"/>
<path d="M305.2 144.7v4.1M305.2 143.1h3M305.2 144.7h1.5M305.2 148.8h1.5M305.2 140.9h2M306.7 145v2.7M306.7 149.2h3.5v.5M306.7 147.7v2h5M306.7 147.7h3M306.7 145h3M307.2 142.9l1 .1M307.2 142.9h.1"/>
<path d="M307.2 140.9v2M307.2 141.6h2.5M308.2 143a1.45 1.45 0 0 1 1.5 1.4M308.2 143.1a1.51 1.51 0 0 1 1.5 1.5M308.2 143v.1M309.6 143.9h.1M309.7 144.4v.2M309.7 145v2.7M309.7 141.6v2.3M309.7 147.7v1.4h2M309.7 140.1v1.5M309.7 143.9v.5"/>
<path d="M309.7 144.6v.4M311.7 149.7h1.5M311.7 149.1v.6M313.2 149.7h4.1M313.2 142.7v7M317.3 149.7h1.2M317.3 142.7v7M317.6 142.7h-5.9v6.4M318.5 142.7v7M338.2 142.7v7h-19.7M190 192.4a27.5 27.5 0 0 0 9.5 20.2l.2 .6v4.2a1.51 1.51 0 0 0 1.5 1.5h31.7a1.51 1.51 0 0 0 1.5-1.5v-4.1l.2-.7a27.5 27.5 0 0 0 9.5-20.2M190 192.4h-.5a27.9 27.9 0 0 0 9.5 20.4l.2 .8v11.8h.9"/>
<path d="M190 192.4l.1-.5h4.2a22.8 22.8 0 0 0 5 14.3M192.1 191.9a24.5 24.5 0 0 0 3.8 13.3M242 191.9a24.5 24.5 0 0 1-3.8 13.3M244.1 192.4h.4a28.3 28.3 0 0 1-9.5 20.5l-.2 12.5h-.8M244.1 192.4l-.1-.5h-4.2a23 23 0 0 1-5 14.3M195.9 205.2l.2 .7a.88 .88 0 0 0 .1 1 .88 .88 0 0 0 1 .2M195.9 205.2l1.3 1.9M197.2 207.1a23.9 23.9 0 0 0 4.6 4.7M197.2 207.1h.1M199.2 219.4l.1 .3 .4 .2M199.2 219.4l.4 .2 .1 .3M199.2 219.4h35.7"/>
<path d="M199.3 206.2l-.2-.2h-.4l-1.5 1.1M199.3 206.2l2.5 2.7v2.9M199.4 219.4l.3 .1 .2 .4M199.7 219.9h.2M199.9 219.9v3.5h.4M199.9 219.9h.4M199.9 219.4l.3 .2 .1 .3M200.3 219.9h1M200.3 219.9v3.5M200.9 219.4l.3 .1 .1 .4M201.3 219.9h2.2M201.3 219.9v3.5"/>
<path d="M201.8 211.8a.81 .81 0 0 0 .1 1 .81 .81 0 0 0 1 .1l.9 .2a22 22 0 0 0 5.5 2.6v3.2M201.8 211.8l1.8 1.2M201.8 210.9l.2 1M203.5 219.9v3.5M203.5 219.9h1.4M203.6 213h.1M203.9 219.4l-.3 .2-.1 .3M204.9 219.9h2M204.9 219.9v3.5M205.2 219.4l-.2 .1-.1 .4M206.6 219.4l.2 .1 .1 .4M206.9 219.9h6"/>
<path d="M206.9 219.9v3.5h-2M212.8 219.4l.1 .5M212.9 219.9l4.1-.5 4.2 .5M221.2 219.9h13.2M221.3 219.4l-.1 .5M230.5 213h.1M232.3 211.8a.81 .81 0 0 1-.1 1 .81 .81 0 0 1-1 .1l-.9 .2a23.6 23.6 0 0 1-5.5 2.6v3.2M232.3 211.8l-1.8 1.2M232.3 210.9l-.2 1M234.8 206.2l-2.5 2.6v3M234.8 206.2l.2-.2h.4l1.5 1.1M234.9 219.4l-.1 .3-.4 .2"/>
<path d="M234.9 219.4l-.3 .1-.2 .4M236.9 207.1h.1M236.9 207.1a23.9 23.9 0 0 1-4.6 4.7M238.2 205.2l-.2 .7a.88 .88 0 0 1-.1 1 .88 .88 0 0 1-1 .2M238.2 205.2l-1.3 1.9M199.2 220.4h.1M200.1 225.4v-1.5h3.7v1.5M200.1 225.4h.8M200.3 223.4h1M200.9 225.4h2.8M200.9 223.9v1.5M201.3 223.4h2.2"/>
<path d="M203.5 223.4h1.4M203.7 225.4h.1M203.7 223.9v1.5M203.8 225.4h9.6M213.4 225.4h.7M214.1 223.9v1.5M214.1 225.4h.7M214.8 225.4h.6M214.8 223.9v1.5M215.4 225.4h3.3M215.4 223.9v1.5M216.8 223.9v-3.5h.5v3.5"/>
<path d="M216.8 223.9h-3.4v1.5M216.8 223.9h.5M217.3 223.9h3.5v1.5M218.7 225.4h.6M218.7 223.9v1.5M219.3 223.9v1.5M219.3 225.4h.7M220 225.4h.8M220 223.9v1.5M220.8 225.4h9.5M230.3 225.4v-1.5h3.7v1.5M230.3 225.4h.1"/>
<path d="M230.4 223.9v1.5M230.4 225.4h2.8M233.2 225.4h.8M233.2 223.9v1.5M234.8 220.4h.1"/>
<circle cx="65.3" cy="117.7" r=".82"/>
<circle cx="78.2" cy="113.6" r="1.37"/>
<circle cx="90.8" cy="106.4" r="1.39"/>
<circle cx="103.3" cy="113.6" r="1.36"/>
<circle cx="116.3" cy="117.7" r=".83"/>
<circle cx="217" cy="117.4" r="1.36"/>
<circle cx="64.8" cy="132.8" r=".75"/>
<circle cx="64.8" cy="132.8" r=".91"/>
<circle cx="65.3" cy="121.7" r=".82"/>
<circle cx="65.7" cy="127.3" r=".82"/>
<circle cx="78.2" cy="128.1" r="1.37"/>
<circle cx="90.8" cy="135.4" r="1.39"/>
<circle cx="103.3" cy="128.1" r="1.36"/>
<circle cx="115.9" cy="127.3" r=".82"/>
<circle cx="116.3" cy="121.6" r=".83"/>
<circle cx="116.8" cy="132.8" r=".75"/>
<circle cx="204.5" cy="139.1" r="1.36"/>
<circle cx="204.5" cy="124.6" r="1.38"/>
<circle cx="229.6" cy="139.1" r="1.36"/>
<circle cx="229.6" cy="124.6" r="1.38"/>
<circle cx="217" cy="146.4" r="1.36"/>
</g>
<path d="M305.7 119.4l-.5 .5M309.7 115.4l-.6 .6M311.1 114.1l-.6 .5M308.8 147.7l-1.4 1.5M308.8 143.3l-1.7 1.7M311.7 149.3l-.3 .4" fill="none" stroke="#000" stroke-width=".23"/>
<g fill="#fff" stroke="#fff" stroke-width=".35">
<path d="M85.9 60.5h24.6v5.7h-24.6z"/>
<path d="M36.7 9.6h31v5.9h-31z"/>
<path d="M334.9 250.2h22.4v4.3h-22.4z"/>
<path d="M66.7 60.5h19.2v5.7h-19.2z"/>
<path d="M110.5 60.5h5.1v5.7h-5.1z"/>
<path d="M34.3 247.9h12.8v4.4h-12.8z"/>
<path d="M34.3 256.3h32.7v4.5h-32.7z"/>
<path d="M34.3 260.6h58.3v4.4h-58.3z"/>
<path d="M34.3 264.8h93.9v4.4h-93.9z"/>
<path d="M34.3 269h64v4.5h-64z"/>
<path d="M34.3 273.3h54.1v4.4h-54.1z"/>
<path d="M34.3 277.5h35.6v4.4h-35.6z"/>
<path d="M34.3 281.7h71.1v4.5h-71.1z"/>
<path d="M375.9 20.2h17.4v6h-17.4z"/>
<path d="M5.6 248.5h13.6v4.3h-13.6z"/>
<path d="M7 274.5h9.6v4.3h-9.6z"/>
<path d="M7 287.5h9.6v4.3h-9.6z"/>
<path d="M7 261.5h10.9v4.2h-10.9z"/>
<path d="M3.3 217.4h19.1v4.2h-19.1z"/>
<path d="M7 235.4h9.6v4.2h-9.6z"/>
<path d="M7.1 222.5h9.5v4.2h-9.5z"/>
<path d="M290.5 250.2h32.6v4.3h-32.6z"/>
<path d="M404.4 237.3h8.2v4.2h-8.2z"/>
<path d="M215.3 237.3h16.3v4.2h-16.3z"/>
<path d="M251.9 237.3h32.6v4.2h-32.6z"/>
<path d="M205.7 255.8h8.2v4.2h-8.2z"/>
<path d="M216.5 245.5h16.3v4.3h-16.3z"/>
<path d="M375.1 237.3h16.3v4.3h-16.3z"/>
<path d="M337.9 237.3h16.3v4.3h-16.3z"/>
<path d="M342.2 224.2h50.8v4.4h-50.8z"/>
<path d="M297.3 237.3h16.3v4.2h-16.3z"/>
<path d="M404.8 265.2h10.2v4.2h-10.2z"/>
<path d="M393.7 265.2h8.2v4.2h-8.2z"/>
<path d="M289.3 272h10.2v4.2h-10.2z"/>
<path d="M303.3 265.5h10.2v4.2h-10.2z"/>
<path d="M289.3 279.5h10.2v4.2h-10.2z"/>
<path d="M327.2 286.5h10.2v4.3h-10.2z"/>
<path d="M373 286.3h36.6v4.2h-36.6z"/>
<path d="M327.2 279.4h10.2v4.2h-10.2z"/>
<path d="M373.2 265.2h12.3v4.2h-12.3z"/>
<path d="M289.3 286.6h10.2v4.2h-10.2z"/>
<path d="M305.4 272.5h12.2v4.3h-12.2z"/>
<path d="M231.3 271.1h28.3v3h-28.3z"/>
<path d="M216.6 281.9h19.8v2.9h-19.8z"/>
<path d="M257.3 281.9h16.9v2.9h-16.9z"/>
<path d="M225.7 264.7h39.5v5.2h-39.5z"/>
<path d="M372 279.5h16.3v4.2h-16.3z"/>
<path d="M340.8 265.5h10.2v4.2h-10.2z"/>
<path d="M327.2 272.5h10.2v4.3h-10.2z"/>
<path d="M375.1 251.4h16.3v4.2h-16.3z"/>
<path d="M328.5 229.2h78.3v4.4h-78.3z"/>
<path d="M342.2 223.6h51.5v3.6h-51.5z"/>
</g>
<g font-size="5.8">
<text x="394.8" y="18">6.3</text>
<text x="317.6" y="99.2">A-A</text>
<text x="314.7" y="106.7">1 : 2</text>
<text x="219.1" y="111.9">A</text>
<text x="219.1" y="156.1">A</text>
</g>
<text font-size="4.2" fill="#1f2633" x="294.5" y="230">ROBOSKIN</text>
<g font-size="4.1">
<text x="49.6" y="4.3">1</text>
<text x="155.1" y="4.6">2</text>
<text x="261.4" y="4.6">3</text>
<text x="366.6" y="4.6">4</text>
<text x="209" y="17.8">71.24◇</text>
<text x="254" y="16.9" transform="rotate(-90 254 16.9)">◇</text>
<text x="187.7" y="22.6" transform="rotate(-90 187.7 22.6)">12</text>
<text x="254" y="28.3" transform="rotate(-90 254 28.3)">3</text>
<text x="172.2" y="40.2">91</text>
<text x="416.9" y="36.3">A</text>
<text x="171.2" y="49.5">110</text>
<text x="171.2" y="59">108</text>
<text x="254" y="63.6" transform="rotate(-90 254 63.6)">1◇</text>
<text x="294.2" y="79.5">9</text>
<text x="113.1" y="85.5">6 x M4 - 6H</text>
<text x="124.6" y="89.7">3.3</text>
<text x="138.2" y="89.7">10</text>
<text x="144.4" y="85.5">10</text>
<text x="34.4" y="93.2" transform="rotate(-90 34.4 93.2)">◇</text>
<text x="294.2" y="91.5">4</text>
<text x="242" y="96.6">24×R1.2</text>
<text x="34.4" y="104.6" transform="rotate(-90 34.4 104.6)">8</text>
<text x="43.2" y="102.2">50°</text>
<text x="62" y="102.2">◇</text>
<text x="179.9" y="103.3" transform="rotate(-44 179.9 103.3)">11.51°</text>
<text x="202.2" y="102.9" transform="rotate(-20 202.2 102.9)">4 5 °</text>
<text x="294.2" y="103.5">3</text>
<text x="133.7" y="112.5" transform="rotate(-90 133.7 112.5)">8</text>
<text x="179.1" y="112.6">58</text>
<text x="416.9" y="111.3">B</text>
<text x="144.7" y="119.1" transform="rotate(-90 144.7 119.1)">11.26</text>
<text x="176.1" y="122.4">R46</text>
<text x="173.8" y="127.9" transform="rotate(-90 173.8 127.9)">2×1</text>
<text x="138.7" y="141" transform="rotate(-90 138.7 141)">11</text>
<text x="170.4" y="146.3">24×R3</text>
<text x="46.4" y="153.4" transform="rotate(-90 46.4 153.4)">14</text>
<text x="101.6" y="156">4.74</text>
<text x="175.1" y="160.5">45</text>
<text x="51.3" y="164.7" transform="rotate(-90 51.3 164.7)">9.22</text>
<text x="59.9" y="165.8" transform="rotate(-90 59.9 165.8)">3.5◇</text>
<text x="101.6" y="166.1">3.94</text>
<text x="180.9" y="167.7">6×20°</text>
<text x="205.7" y="167.7">◇</text>
<text x="256.3" y="165.1">49.9</text>
<text x="101.6" y="175.8">2.99</text>
<text x="205.9" y="183.4">60.88</text>
<text x="416.9" y="185.3">C</text>
<text x="221.2" y="202.8">2×1</text>
<text x="152.1" y="211.8">2×15°</text>
<text x="249.3" y="213.2" transform="rotate(-90 249.3 213.2)">7</text>
<text x="371" y="247.7">6061-T6 (SS)</text>
<text x="369" y="261.9">GB/T 3880-2006</text>
<text x="416.7" y="264.6">D</text>
<text x="343.1" y="276">2026/8/29</text>
<text x="377.5" y="276">01</text>
<text x="392.7" y="276">133.3</text>
<text x="406.3" y="276">1:1</text>
<text x="401.4" y="283">A3</text>
<text x="49.6" y="295.6">1</text>
<text x="154.9" y="296">2</text>
<text x="264.7" y="296">3</text>
<text x="366.6" y="296">4</text>
</g>
<g font-size="4.1" fill="#808000">
<text x="130.8" y="154.1">2×</text>
<text x="140.8" y="154.1">3H7</text>
<text x="150.6" y="154.1">5</text>
</g>
<text font-size="3.8" x="36.7" y="14.2">ROBOSKIN.0078</text>
<g font-size="3.5" fill="#111">
<text x="297.3" y="240.2">קלחה םש</text>
<text x="375.1" y="240.2">רמוח</text>
<text x="404.4" y="240.2">תומכ</text>
<text x="375.1" y="254.2">רמוחה ןקת</text>
<text x="226.6" y="267.6">/ Limitוניוצ אלש תולוביס</text>
<text x="340.8" y="268.4">ךיראת</text>
<text x="289.3" y="274.9">ןונכת</text>
<text x="327.2" y="275.4">ןונכת</text>
<text x="289.3" y="282.4">הקידב</text>
<text x="327.2" y="282.3">הקידב</text>
<text x="372" y="282.4">ןויליג לדוג</text>
<text x="289.3" y="289.5">רושיא</text>
<text x="327.2" y="289.4">רושיא</text>
<text x="373.9" y="289.2">1ךותמ 1 ןויליג</text>
</g>
<g font-size="3.3" fill="#111">
<text x="7" y="277.2">המיתח</text>
<text x="7" y="290.3">ךיראת</text>
</g>
<text font-size="3.2" x="85.9" y="65">ROBOSKIN.0078</text>
<text font-size="3.2" fill="#111" x="393.7" y="267.8">לקשמ</text>
<text font-size="3" fill="#111" x="205.7" y="258.2">תורעה</text>
<g font-size="2.9" fill="#111">
<text x="375.9" y="22.5">רתי</text>
<text x="375.9" y="25.6">:</text>
<text x="376.7" y="25.6">םיחטשמה</text>
</g>
<text font-size="2.9" x="328.5" y="232.7">ROBOSKIN</text>
<g font-size="2.8" fill="#111">
<text x="66.7" y="62.8">:</text>
<text x="67.5" y="62.8">וז האפ לע ןומיס</text>
<text x="337.9" y="239.6">טוטרשה ההזמ</text>
<text x="35" y="267.1">IT13;תלוביס תגרד GB/T 1800.1-2020, יפל :וניוצ אלש תויווק תודימל תולוביס3.</text>
<text x="217.4" y="284.1">\ Chamferהזאפ</text>
<text x="258" y="284.2">/ Angleתיווז</text>
</g>
<g font-size="2.8">
<text x="334.9" y="253.6">ROBOSKIN.0078</text>
<text x="205.6" y="280.8">±0.05</text>
<text x="207" y="277.2">&gt;0.5</text>
<text x="216" y="280.8">±0.05</text>
<text x="217.9" y="277.2">＞3</text>
<text x="227" y="280.8">±0.1</text>
<text x="228.5" y="277.2">＞6</text>
<text x="236.3" y="280.8">±0.15</text>
<text x="237.5" y="277.2">＞30</text>
<text x="247.4" y="280.8">±0.2</text>
<text x="247.4" y="277.2">＞120</text>
<text x="257.1" y="280.8">±0.3</text>
<text x="257.1" y="277.2">＞400</text>
<text x="266.6" y="277.2">＞1000</text>
<text x="267.3" y="280.8">±0.5</text>
<text x="278" y="277.2">＞2000</text>
<text x="279.9" y="280.8">±1</text>
<text x="207" y="287.8">&gt;0.5</text>
<text x="217.9" y="287.8">＞3</text>
<text x="228.5" y="287.8">＞6</text>
<text x="237.5" y="287.8">＞30</text>
<text x="248.4" y="287.8">&lt;10</text>
<text x="257.8" y="287.8">＞10</text>
<text x="268" y="287.8">＞50</text>
<text x="278.5" y="287.8">＞120</text>
<text x="207.1" y="291.3">±0.2</text>
<text x="217.3" y="291.3">±0.5</text>
<text x="228.5" y="291.3">±1</text>
<text x="238.7" y="291.3">±2</text>
<text x="248.6" y="291.1">±1°</text>
<text x="257.8" y="291.1">±30’</text>
<text x="268.1" y="291.1">±10’</text>
<text x="278.6" y="291.2">±20’</text>
</g>
<text font-size="2.7" fill="#111" x="303.3" y="267.7">תווצ שיא</text>
<g font-size="2.6" fill="#111">
<text x="110.5" y="62.6">-</text>
<text x="110.5" y="65.3">לוחכ</text>
<text x="215.3" y="239.5">חטש ינפ לופיט</text>
<text x="216.5" y="247.7">חטשמה תעיבצ</text>
</g>
<g font-size="2.5" fill="#111">
<text x="251.9" y="239.4">)ימיכ לופיט תוברל( ימרת לופיט</text>
<text x="291.1" y="252.3">LS(הסרג 1 )רפסמ םיינתומ קלח</text>
<text x="373.2" y="267.3">הסרג רפסמ</text>
<text x="404.8" y="267.3">הדימ הנק</text>
</g>
<g font-size="2.4">
<text x="254" y="24.2" transform="rotate(-90 254 24.2)">±0.05</text>
<text x="34.4" y="100.5" transform="rotate(-90 34.4 100.5)">±0.05</text>
<text x="53.4" y="99.7">+0.10°</text>
<text x="54.7" y="102.2">0°</text>
<text x="197.2" y="165.2">+0.10°</text>
<text x="198.4" y="167.7">0°</text>
<text x="266.5" y="165.1">-0.10</text>
<text x="267.7" y="162.7">0</text>
<text x="218.1" y="180.9">+0.10</text>
<text x="219.3" y="183.4">0</text>
<text x="169.6" y="209.3">0°</text>
<text x="168.4" y="211.8">-0.10°</text>
</g>
<text font-size="2.4" fill="#111" x="34.9" y="271">K;הגרד GB/T1184-1996, יפל :וניוצ אלש םוקימו הרוצ תולוביס4.</text>
<text font-size="2.3" x="342.2" y="226.5">ROBOSKIN</text>
<g font-size="2.3" fill="#111">
<text x="231.9" y="273">\ Liner Measureתיווק הדימ</text>
<text x="34.3" y="283.6">;</text>
<text x="34.9" y="283.6">העיבצה תוארוה תלבט יפל העיבצה ירוזא ;ןווגה סיטרכ יפל לוחכב העיבצ7.</text>
</g>
<g font-size="2.1" fill="#111">
<text x="34.3" y="249.6">תושירד</text>
<text x="34.3" y="251.8">תוינכט</text>
<text x="34.3" y="262.3">םירוח יחתפ תוהקל שי: 0.5×45°; וניוצ אלש תווצק תייהק2.</text>
<text x="34.3" y="258.1">רמוח יפדוע ,תודח תוניפ ריסהל שי1.</text>
<text x="34.3" y="260.3">;</text>
<text x="34.9" y="260.3">םידרגו</text>
<text x="34.3" y="264.5">;</text>
<text x="34.9" y="264.5">םיגרבותמ</text>
<text x="34.3" y="275">בושח ןייפאמ ןייצמ CC, ◇ יטירק ןייפאמ ןייצמ ▽ ,טוטרשב5.</text>
<text x="34.3" y="281.5">;</text>
<text x="34.3" y="277.2">SC;</text>
<text x="34.3" y="279.2">אוה 3D לדומ ,וניוצ אלש תודימל6.</text>
<text x="34.9" y="281.5">עבוקה רוקמה</text>
</g>
<g font-size="2" fill="#111">
<text x="3.3" y="219">םיפתושמ םיקלח םושיר</text>
<text x="3.3" y="221">רזוח שומישב וא</text>
<text x="7.1" y="224.2">תקתעה</text>
<text x="7.1" y="226.3">טוטרש</text>
<text x="5.6" y="250.2">טוטרש רפסמ</text>
<text x="5.6" y="252.3">םדוק רוקמ</text>
<text x="7" y="263.1">רפסמ</text>
<text x="7" y="265.3">רוקמ טוטרש</text>
<text x="305.4" y="274.2">Yuan</text>
<text x="305.4" y="276.3">Zhaopeng</text>
</g>
<g font-size="1.7" fill="#111">
<text x="7" y="238.6">טוטרשה</text>
<text x="7" y="236.8">קתעה תקידב</text>
</g>
</svg>
